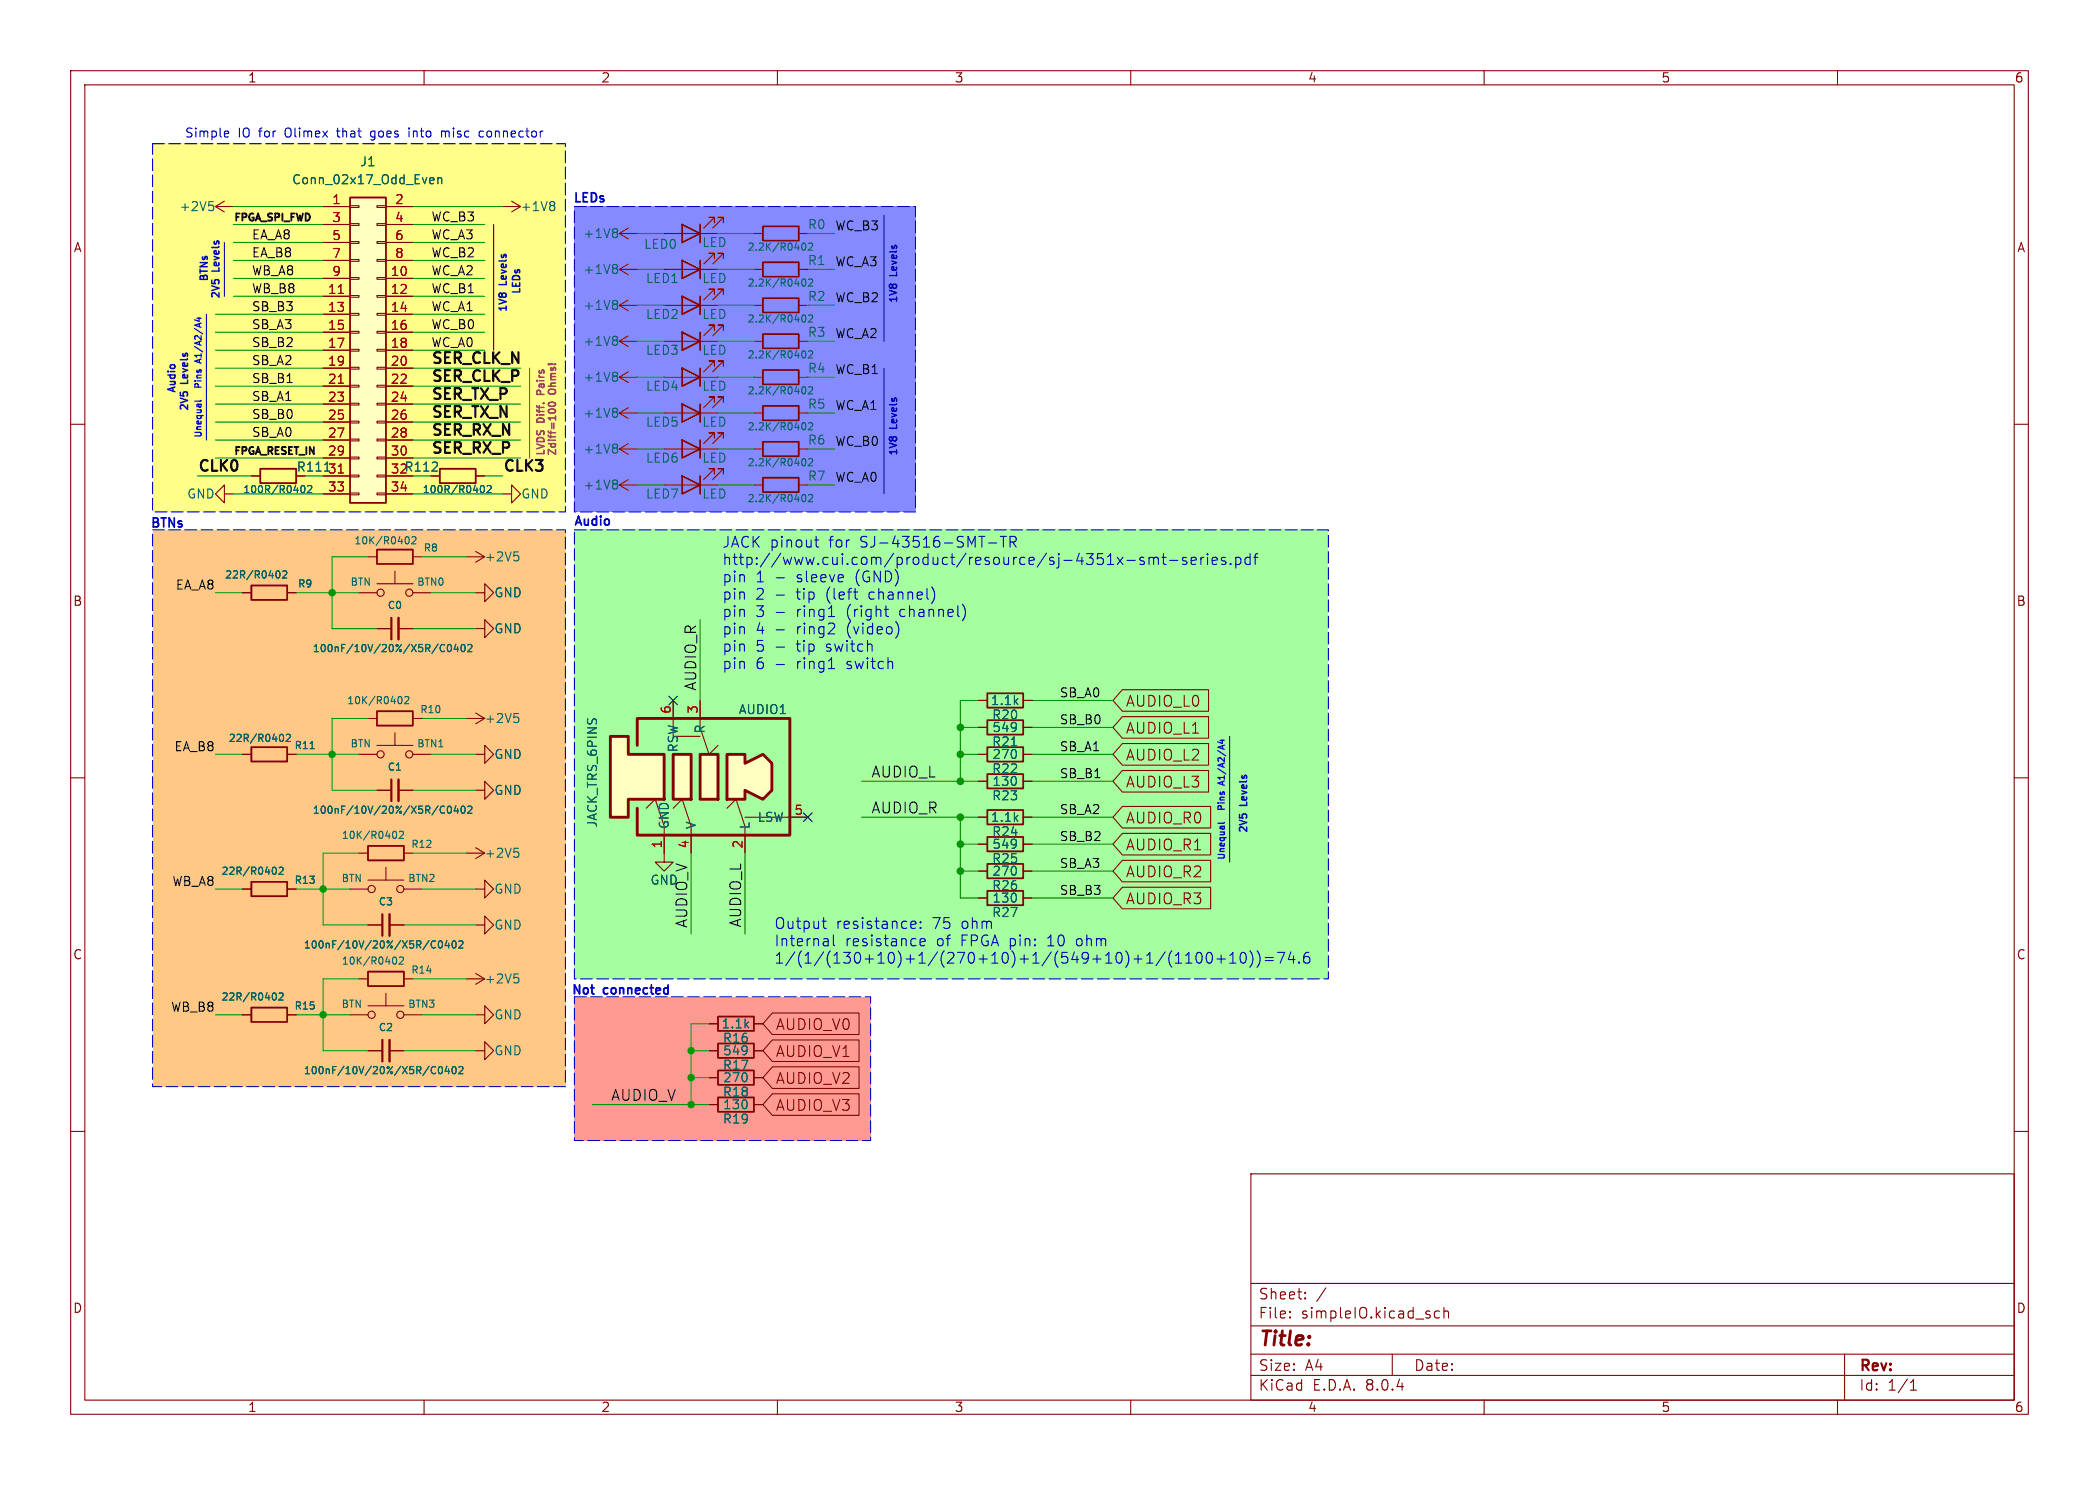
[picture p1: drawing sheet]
<svg xmlns="http://www.w3.org/2000/svg" width="297mm" height="210mm" viewBox="0 0 297 210" stroke-linecap="round" stroke-linejoin="round" font-family="sans-serif">
<g fill="none" stroke="#840000" stroke-width=".15">
<path d="M10 10h277v190h-277zM12 12h273v186h-273zM60 10v2M110 10v2M160 10v2M210 10v2M260 10v2M10 60h2M285 60h2M10 110h2M285 110h2M10 160h2"/>
<path d="M285 160h2M177 166h108v32h-108zM60 198v2M110 198v2M160 198v2M177 194.5h108M177 191.5h108M177 187.5h108M177 181.5h108M182.5 186.3h.1l-.1 .1M182.5 186.3v.1M182.5 185.5v.1"/>
<path d="M182.5 185.5h.1l-.1 .1M184.7 183.6v.1M184.7 183.6h-.1l.1 .1M184.7 182.8v.1M184.7 182.8h-.1l.1 .1M187.6 182.1l-1.3 2M197 191.5v3M203.7 185.5l-.5-.1-.2 .3v.4l.1 .2 .1 .1 .5-.1M204.3 185.5a.37 .37 0 0 1 .7 .1v.8M204.3 184.9v1.5M210 198v2M260 198v2"/>
<path d="M261 191.5v6.5M270.3 196.6h.9M270.3 195.5l.4-.4v1.5"/>
</g>
<path d="M81.3 141h41.9v20.3h-41.9z" fill="#ff9a93"/>
<path d="M81.3 29.2h48.2v43.2h-48.2z" fill="#858aff"/>
<path d="M81.3 74.9h106.7v63.5h-106.7z" fill="#a6ff9f"/>
<path d="M21.6 20.3h58.4v52.1h-58.4z" fill="#fffe88"/>
<path d="M21.6 74.9h58.4v78.8h-58.4z" fill="#ffc885"/>
<g fill="none" stroke="#840000" stroke-width=".25">
<path d="M107.9 37.1h5.1v2h-5.1zM96.5 52.1l2.6 1.2-2.6 1.3zM96.5 57.2l2.6 1.2-2.6 1.3zM96.5 47l2.6 1.3-2.6 1.2zM99.1 47v2.5M99.1 52.1v2.5M99.1 57.2v2.5M107.9 52.3h5.1v2.1h-5.1zM107.9 57.4h5.1v2h-5.1zM107.9 47.2h5.1v2.1h-5.1zM107.9 62.5h5.1v2h-5.1zM107.9 67.6h5.1v2h-5.1z"/>
<path d="M52.1 137.4h5v2h-5zM139.7 122.2h5.1v2h-5.1zM101.6 147.6h5.1v2h-5.1zM101.6 155.2h5.1v2h-5.1z"/>
</g>
<g fill="none" stroke="#840000" stroke-width=".15">
<path d="M30.5 29.2l1.2 .8M30.5 29.2h2.5M31.7 28.4l-1.2 .8M106.7 38.1h1.2M113 38.1h1.3M87.6 58.4l1.3 .8M87.6 58.4h2.6M87.6 53.3l1.3 .8M87.6 53.3h2.6M87.6 48.3l1.3 .7M87.6 48.3h2.6M88.9 57.7l-1.3 .7"/>
<path d="M88.9 52.6l-1.3 .7M88.9 47.5l-1.3 .8M94 58.4h7.6M94 53.3h7.6M94 48.3h7.6M101.1 51.8v-.7h-.8h.8l-1.5 1.5M101.1 56.9v-.8h-.8h.8l-1.5 1.6M101.1 46.7v-.7h-.8h.8l-1.5 1.5M102.4 51.8v-.7h-.8h.8l-1.6 1.5M102.4 56.9v-.8h-.8h.8l-1.6 1.6M102.4 46.7v-.7h-.8h.8l-1.6 1.5M106.7 58.4h1.2"/>
<path d="M106.7 53.3h1.2M106.7 48.3h1.2M113 58.4h1.3M113 53.3h1.3M113 48.3h1.3M106.7 63.5h1.2M106.7 68.6h1.2M113 63.5h1.3M113 68.6h1.3M49.5 125.7h2.6M50.8 138.4h1.3M52.1 124.5h5"/>
<path d="M54.6 122.7v1.8M57.1 138.4h1.3M57.1 125.7h2.6M66 138.4h2.6M67.3 130.8h1.3v-1.3l1.2 1.3-1.2 1.3v-1.3M67.3 125.7h1.3v-1.2l1.2 1.2-1.2 1.3v-1.3M67.3 137.7l1.3 .7M68.6 138.4l-1.3 .8M94 120.7v1.2h1.2l-1.2 1.3-1.3-1.3h1.3M138.4 123.2h1.3M144.8 123.2h1.2M49.5 143.5h2.6"/>
<path d="M52.1 142.2h5M54.6 140.5v1.7M57.1 143.5h2.6M67.3 143.5h1.3v-1.3l1.2 1.3-1.2 1.3v-1.3M100.3 148.6h1.3M100.3 156.2h1.3M106.7 148.6h1.2M106.7 156.2h1.2"/>
<circle cx="52.6" cy="125.7" r=".51"/>
<circle cx="56.6" cy="125.7" r=".51"/>
<circle cx="52.6" cy="143.5" r=".51"/>
<circle cx="56.6" cy="143.5" r=".51"/>
</g>
<g fill="none" stroke="#006464" stroke-width=".15">
<path d="M29.6 28.5h.6M30 29l.2 .2v.3l-.2 .3M113.5 39.5h.2a.54 .54 0 0 1 .3 .5 .54 .54 0 0 1-.3 .5l-.2-.1M114.4 39.5h.4l.2 .2-.6 .8h.6M87.1 57.7l.3 .3-.3 .3 .3 .2v.3l-.3 .2M87.1 47.6l.3 .2-.3 .3 .3 .3v.2l-.3 .2M87.1 52.6l.3 .3-.3 .3 .3 .2v.3l-.3 .2M113.5 54.8l.2-.1a.54 .54 0 0 1 .3 .5 .54 .54 0 0 1-.3 .5l-.2-.1M113.5 49.7l.2-.1a.54 .54 0 0 1 .3 .5 .54 .54 0 0 1-.3 .5l-.2-.1M113.5 59.9l.2-.1a.54 .54 0 0 1 .3 .5 .54 .54 0 0 1-.3 .5l-.2-.1M114.4 54.8l.4-.1 .2 .3-.6 .7h.6M114.4 49.7l.4-.1 .2 .3-.6 .7h.6"/>
<path d="M114.4 59.9l.4-.1 .2 .3-.6 .7h.6M113.5 64.9h.2a.54 .54 0 0 1 .3 .5 .54 .54 0 0 1-.3 .5l-.2-.1M113.5 70l.2-.1a.54 .54 0 0 1 .3 .5 .54 .54 0 0 1-.3 .5h-.2M114.4 64.9h.4l.2 .2-.6 .8h.6M114.4 70l.4-.1 .2 .3-.6 .7h.6M55.7 135.4l.1-.1a.54 .54 0 0 1 .3 .5 .54 .54 0 0 1-.3 .6l-.1-.1M56.5 135.4l.4-.1 .2 .3-.6 .8h.6M72.8 137.7h.6M73.2 138.2l.2 .3v.3l-.2 .2"/>
</g>
<path d="M49.5 27.9h5.1v43.2h-5.1z" fill="#ffffc2"/>
<g fill="none" stroke="#840000" stroke-width=".15">
<path d="M45.7 29.2h3.8M45.7 39.4h3.8M45.7 31.8h3.8M45.7 34.3h3.8M45.7 36.8h3.8M49.5 39.2h1.3v.3h-1.3zM49.5 36.7h1.3v.3h-1.3zM49.5 34.2h1.3v.2h-1.3zM49.5 31.6h1.3v.3h-1.3zM49.5 29.1h1.3v.2h-1.3zM53.3 39.2h1.3v.3h-1.3zM53.3 36.7h1.3v.3h-1.3z"/>
<path d="M53.3 34.2h1.3v.2h-1.3zM53.3 31.6h1.3v.3h-1.3zM53.3 29.1h1.3v.2h-1.3zM54.6 29.2h3.8M54.6 39.4h3.8M54.6 31.8h3.8M54.6 34.3h3.8M54.6 36.8h3.8M71.1 29.2h2.6M72.4 28.4l1.3 .8M73.7 29.2l-1.3 .8M87.6 33h2.6"/>
<path d="M87.6 38.1h2.6M87.6 38.1l1.3 .8M87.6 33l1.3 .8M88.9 37.3l-1.3 .8M88.9 32.3l-1.3 .7M94 33h7.6M94 38.1h7.6M101.1 31.5v-.8h-.8h.8l-1.5 1.6M101.1 36.6v-.8h-.8h.8l-1.5 1.5M102.4 31.5v-.8h-.8h.8l-1.6 1.6M102.4 36.6v-.8h-.8h.8l-1.6 1.5M106.7 33h1.2"/>
<path d="M113 33h1.3M45.7 41.9h3.8M45.7 44.5h3.8M45.7 47h3.8M45.7 49.5h3.8M45.7 52.1h3.8M45.7 54.6h3.8M45.7 57.2h3.8M45.7 59.7h3.8M49.5 59.6h1.3v.2h-1.3zM49.5 57h1.3v.3h-1.3zM49.5 54.5h1.3v.2h-1.3z"/>
<path d="M49.5 51.9h1.3v.3h-1.3zM49.5 49.4h1.3v.3h-1.3zM49.5 46.9h1.3v.2h-1.3zM49.5 44.3h1.3v.3h-1.3zM49.5 41.8h1.3v.2h-1.3zM53.3 59.6h1.3v.2h-1.3zM53.3 57h1.3v.3h-1.3zM53.3 54.5h1.3v.2h-1.3zM53.3 51.9h1.3v.3h-1.3zM53.3 49.4h1.3v.3h-1.3zM53.3 46.9h1.3v.2h-1.3zM53.3 44.3h1.3v.3h-1.3z"/>
<path d="M53.3 41.8h1.3v.2h-1.3zM54.6 41.9h3.8M54.6 44.5h3.8M54.6 47h3.8M54.6 49.5h3.8M54.6 52.1h3.8M54.6 54.6h3.8M54.6 57.2h3.8M54.6 59.7h3.8M87.6 43.2h2.6M87.6 43.2l1.3 .7M88.9 42.4l-1.3 .8"/>
<path d="M94 43.2h7.6M101.1 41.7v-.8h-.8h.8l-1.5 1.5M102.4 41.7v-.8h-.8h.8l-1.6 1.5M106.7 43.2h1.2M113 43.2h1.3M31.7 69.9v-1.3l-1.2 1.3 1.2 1.2v-1.2h1.3M35.6 67.3h1.2M45.7 62.2h3.8M45.7 64.8h3.8M45.7 67.3h3.8M45.7 69.9h3.8M49.5 69.7h1.3v.3h-1.3z"/>
<path d="M49.5 67.2h1.3v.2h-1.3zM49.5 64.6h1.3v.3h-1.3zM49.5 62.1h1.3v.3h-1.3zM52.1 78.7h1.2M53.3 69.7h1.3v.3h-1.3zM53.3 67.2h1.3v.2h-1.3zM53.3 64.6h1.3v.3h-1.3zM53.3 62.1h1.3v.3h-1.3zM54.6 62.2h3.8M54.6 64.8h3.8M54.6 67.3h3.8M54.6 69.9h3.8"/>
<path d="M58.4 78.7h1.3M61 67.3h1.2M67.3 67.3h1.3M71.1 69.9h1.3v-1.3l1.3 1.3-1.3 1.2v-1.2M87.6 68.6l1.3 .7M87.6 68.6h2.6M88.9 67.8l-1.3 .8M94 63.5h7.6M94 68.6h7.6M101.1 62v-.8h-.8h.8l-1.5 1.5M101.1 67.1v-.8h-.8h.8l-1.5 1.5M102.4 62v-.8h-.8h.8l-1.6 1.5"/>
<path d="M102.4 67.1v-.8h-.8h.8l-1.6 1.5M34.3 83.8h1.3M40.6 83.8h1.3M50.8 83.8h2.5M53.3 88.9h2.1M53.3 82.6h5.1M55.9 80.8v1.8M56.4 88.9h2M58.4 83.8h2.6M67.3 88.9h1.3v-1.3l1.2 1.3-1.2 1.3v-1.3M138.4 99.1h1.3M144.8 99.1h1.2"/>
<path d="M50.8 106.7h2.5M52.1 101.6h1.2M53.3 111.8h2.1M53.3 105.4h5.1M55.9 103.6v1.8M56.4 111.8h2M58.4 106.7h2.6M58.4 101.6h1.3M66 101.6h2.6M67.3 111.8h1.3v-1.3l1.2 1.3-1.2 1.2v-1.2M67.3 106.7h1.3v-1.3l1.2 1.3-1.2 1.3v-1.3M67.3 100.8l1.3 .8"/>
<path d="M67.3 119.9l1.3 .8M68.6 101.6l-1.3 .8M138.4 106.7h1.3M138.4 110.5h1.3M138.4 102.9h1.3M138.4 119.4h1.3M144.8 106.7h1.2M144.8 110.5h1.2M144.8 102.9h1.2M144.8 119.4h1.2M34.3 125.7h1.3M40.6 125.7h1.3"/>
<path d="M52.1 130.8h2M55.1 130.8h2M66 120.7h2.6M68.6 120.7l-1.3 .7M138.4 127h1.3M144.8 127h1.2M34.3 143.5h1.3M40.6 143.5h1.3M52.1 148.6h2M55.1 148.6h2M67.3 148.6h1.3v-1.3l1.2 1.3-1.2 1.3v-1.3M100.3 144.8h1.3"/>
<path d="M100.3 152.4h1.3M106.7 144.8h1.2M106.7 152.4h1.2"/>
<circle cx="53.8" cy="83.8" r=".51"/>
<circle cx="57.9" cy="83.8" r=".51"/>
<circle cx="53.8" cy="106.7" r=".51"/>
<circle cx="57.9" cy="106.7" r=".51"/>
</g>
<g fill="none" stroke="#840000" stroke-width=".25">
<path d="M49.5 27.9h5.1v43.2h-5.1zM96.5 31.8l2.6 1.2-2.6 1.3zM96.5 36.8l2.6 1.3-2.6 1.3zM99.1 31.8v2.5M99.1 36.8v2.6M107.9 32h5.1v2h-5.1zM96.5 41.9l2.6 1.3-2.6 1.3zM99.1 41.9v2.6M107.9 42.2h5.1v2h-5.1zM36.8 66.3h5.1v2h-5.1zM53.3 77.7h5.1v2.1h-5.1zM62.2 66.3h5.1v2h-5.1z"/>
<path d="M96.5 62.2l2.6 1.3-2.6 1.3zM96.5 67.3l2.6 1.3-2.6 1.3zM99.1 62.2v2.6M99.1 67.3v2.6M35.6 82.8h5v2h-5zM139.7 98h5.1v2.1h-5.1zM53.3 100.6h5.1v2h-5.1zM139.7 109.5h5.1v2h-5.1zM139.7 105.7h5.1v2h-5.1zM139.7 101.9h5.1v2h-5.1zM139.7 118.4h5.1v2h-5.1zM35.6 124.7h5v2h-5z"/>
<path d="M139.7 126h5.1v2h-5.1zM35.6 142.5h5v2h-5zM101.6 143.8h5.1v2h-5.1zM101.6 151.4h5.1v2h-5.1z"/>
</g>
<path d="M47.9 41.5h.7M47.9 54.2h.7M47.9 66.9h.7" fill="none" stroke="#a90000" stroke-width=".15"/>
<g fill="none" stroke="#006464" stroke-width=".15">
<path d="M61 25.1l.4 .1v.2l-.6 .2M61.4 25.9l-.4 .1M62 25.3l.1-.2 .3 .1 .1 .8M62 25.1v.9M78.3 28.5l.2 .3-.2 .3 .2 .2v.2l-.2 .3M87.1 37.4l.3 .3-.3 .3 .3 .2v.2l-.3 .3M87.1 32.3l.3 .3-.3 .3 .3 .2v.3l-.3 .2M113.5 34.5l.2-.1a.54 .54 0 0 1 .3 .5 .54 .54 0 0 1-.3 .5l-.2-.1M114.4 34.5l.4-.1 .2 .3-.6 .7h.6M87.1 42.5l.3 .2-.3 .3 .3 .3v.2l-.3 .3M113.5 44.6l.2-.1a.54 .54 0 0 1 .3 .5 .54 .54 0 0 1-.3 .5h-.2M114.4 44.6l.4-.1 .2 .3-.6 .7h.6"/>
<path d="M42.7 68.8l.1-.1a.54 .54 0 0 1 .4 .5 .54 .54 0 0 1-.4 .5l-.1-.1M43.5 68.8l.4-.1 .2 .3-.6 .7h.6M57.5 75.9h.1a.54 .54 0 0 1 .3 .5 .54 .54 0 0 1-.3 .5h-.1M58.3 76l.4-.1 .2 .3-.7 .7h.7M68.1 68.8l.1-.1a.54 .54 0 0 1 .4 .5 .54 .54 0 0 1-.4 .5l-.1-.1M68.9 68.8l.4-.1 .2 .3-.6 .7h.6M87.1 67.9l.3 .2-.3 .3 .3 .3v.2l-.3 .3M39.3 80.7a.54 .54 0 0 1 .3 .5 .54 .54 0 0 1-.3 .5M40 80.8l.4-.1 .2 .3-.6 .7h.6M56.4 98.6l.1-.1a.54 .54 0 0 1 .4 .5 .54 .54 0 0 1-.4 .5h-.1M57.3 98.6l.4-.1 .2 .3-.7 .7h.7M62.4 92l.2 .2 .3-.1"/>
<path d="M62.9 91.2l-.3-.1-.2 .2M63.4 91.2l.1-.1a.54 .54 0 0 1 .4 .5 .54 .54 0 0 1-.4 .6 .68 .68 0 0 1-.1-1zM64.5 91.1l-.2 .7h.6M64.7 91.5v.7M65.4 91.2l.1-.1a.54 .54 0 0 1 .3 .5 .54 .54 0 0 1-.3 .6 .68 .68 0 0 1-.1-1zM66.2 91.2l.4-.1 .2 .3-.7 .8h.7M62.4 114.9l.2 .1 .3-.1M62.9 114.1l-.3-.1-.2 .1M63.4 114h.1a.54 .54 0 0 1 .4 .5 .54 .54 0 0 1-.4 .5 .68 .68 0 0 1-.1-1zM64.5 114l-.2 .7h.6M64.7 114.3v.7M65.4 114h.1a.54 .54 0 0 1 .3 .5 .54 .54 0 0 1-.3 .5 .68 .68 0 0 1-.1-1z"/>
<path d="M66.2 114.1l.4-.1 .2 .3-.7 .7h.7M72.8 100.9h.6M72.8 120h.6M73.2 101.4l.2 .2v.3l-.2 .3M143.1 105.5h.7M38.8 122.6a.54 .54 0 0 1 .3 .5 .54 .54 0 0 1-.3 .6M39.5 122.7l.4-.1 .2 .3-.7 .8h.7M61.1 133.9l.2 .2 .3-.1M61.6 133.1h-.3l-.2 .1M62.2 133.1h.1a.54 .54 0 0 1 .3 .5 .54 .54 0 0 1-.3 .5 .68 .68 0 0 1-.1-1zM63.2 133l-.2 .7h.6M63.5 133.4v.7"/>
<path d="M64.1 133.1h.1a.54 .54 0 0 1 .4 .5 .54 .54 0 0 1-.4 .5 .68 .68 0 0 1-.1-1zM64.9 133.1h.4l.2 .2-.6 .8h.6M73.2 120.4l.2 .3v.3l-.2 .2M38.8 140.4a.54 .54 0 0 1 .3 .5 .54 .54 0 0 1-.3 .5M39.5 140.5l.4-.1 .2 .3-.7 .7h.7M61.1 151.7l.2 .1 .3-.1M61.6 150.9l-.3-.1-.2 .2M62.2 150.9l.1-.1a.54 .54 0 0 1 .3 .5 .54 .54 0 0 1-.3 .5 .68 .68 0 0 1-.1-.9zM63.2 150.8l-.2 .7h.6M63.5 151.2v.6M64.1 150.9l.1-.1a.54 .54 0 0 1 .4 .5 .54 .54 0 0 1-.4 .5 .68 .68 0 0 1-.1-.9zM64.9 150.9l.4-.1 .2 .3-.6 .7h.6"/>
</g>
<path d="M56.4 87.4v3M56.4 110.2v3.1M55.1 129.3v3M55.1 147.1v3" fill="none" stroke="#840000" stroke-width=".33"/>
<path d="M55.4 87.4v3M55.4 110.2v3.1M54.1 129.3v3M54.1 147.1v3" fill="none" stroke="#840000" stroke-width=".3"/>
<g fill="#ffffc2">
<path d="M95.2 106.7h2.6v6.3h-2.6z"/>
<path d="M99.1 106.7h2.5v6.3h-2.5z"/>
<path d="M86.4 104.1h2.5v2.6h5.1v6.3h-5.1v2.6h-2.5z"/>
<path d="M102.9 106.7h2.5v1.3l2.5-1.3 1.3 1.3v3.8l-1.3 1.2-2.5-1.2v1.2h-2.5z"/>
</g>
<g fill="none" stroke="#840000" stroke-width=".15">
<path d="M45.7 29.2h3.8M45.7 39.4h3.8M45.7 31.8h3.8M45.7 34.3h3.8M45.7 36.8h3.8M54.6 29.2h3.8M54.6 39.4h3.8M54.6 31.8h3.8M54.6 34.3h3.8M54.6 36.8h3.8M45.7 41.9h3.8M45.7 44.5h3.8"/>
<path d="M45.7 47h3.8M45.7 49.5h3.8M45.7 52.1h3.8M45.7 54.6h3.8M45.7 57.2h3.8M45.7 59.7h3.8M54.6 41.9h3.8M54.6 44.5h3.8M54.6 47h3.8M54.6 49.5h3.8M54.6 52.1h3.8M54.6 54.6h3.8"/>
<path d="M54.6 57.2h3.8M54.6 59.7h3.8M35.6 67.3h1.2M45.7 67.3h3.8M45.7 62.2h3.8M45.7 64.8h3.8M45.7 69.9h3.8M54.6 67.3h3.8M54.6 62.2h3.8M54.6 64.8h3.8M54.6 69.9h3.8M61 67.3h1.2"/>
<path d="M66 78.7h2.6M67.3 78l1.3 .7M67.3 67.3h1.3M68.6 78.7l-1.3 .8M87.6 63.5l1.3 .8M87.6 63.5h2.6M88.9 62.7l-1.3 .8M34.3 83.8h1.3M40.6 83.8h1.3M53.3 88.9h2.1M56.4 88.9h2M67.3 83.8h1.3v-1.2l1.2 1.2-1.2 1.3v-1.3"/>
<path d="M95.2 99.1v5h3.9M99.1 99.1v3.8l1.2 3.8 1.3-1.3M138.4 99.1h1.3M144.8 99.1h1.2M158.8 97.5h12.2v3.1h-12.2l-1.3-1.5zM34.3 106.7h1.3M40.6 106.7h1.3M53.3 111.8h2.1M56.4 111.8h2M91.4 114.3l1.3-1.3 1.3 3.8v3.9M95.2 114.3l1.3-1.3 1.3 3.8v3.9M102.9 114.3l1.2-1.3 1.3 3.8v3.9"/>
<path d="M105.4 115.6h8.9M138.4 115.6h1.3M138.4 106.7h1.3M138.4 110.5h1.3M138.4 119.4h1.3M138.4 102.9h1.3M144.8 115.6h1.2M144.8 106.7h1.2M144.8 110.5h1.2M144.8 119.4h1.2M144.8 102.9h1.2M158.8 101.3h12.2v3.1h-12.2l-1.3-1.5z"/>
<path d="M158.8 105.2h12.2v3h-12.2l-1.3-1.5zM158.8 114h12.5v3.1h-12.5l-1.3-1.5zM158.8 109h12.2v3h-12.2l-1.3-1.5zM158.8 117.9h12.5v3h-12.5l-1.3-1.5zM34.3 125.7h1.3M40.6 125.7h1.3M50.8 120.7h1.3M52.1 130.8h2M55.1 130.8h2M57.1 120.7h1.3M138.4 123.2h1.3M138.4 127h1.3"/>
<path d="M144.8 123.2h1.2M144.8 127h1.2M158.8 125.5h12.5v3h-12.5l-1.3-1.5zM158.8 121.7h12.5v3h-12.5l-1.3-1.5zM34.3 143.5h1.3M40.6 143.5h1.3M52.1 148.6h2M55.1 148.6h2M100.3 148.6h1.3M100.3 156.2h1.3M100.3 152.4h1.3M100.3 144.8h1.3"/>
<path d="M106.7 148.6h1.2M106.7 156.2h1.2M106.7 152.4h1.2M106.7 144.8h1.2M109.3 150.9h12.3v3h-12.3l-1.4-1.5zM109.3 147.1h12.3v3h-12.3l-1.4-1.5zM109.3 143.3h12.3v3h-12.3l-1.4-1.5zM109.3 154.7h12.3v3h-12.3l-1.4-1.5z"/>
</g>
<path d="M86.4 104.1h2.5v2.6h5.1v6.3h-5.1v2.6h-2.5zM90.2 105.4v-3.8h21.6v16.5h-21.6v-3.8M95.2 106.7h2.6v6.3h-2.6zM99.1 106.7h2.5v6.3h-2.5zM102.9 106.7h2.5v1.3l2.5-1.3 1.3 1.3v3.8l-1.3 1.2-2.5-1.2v1.2h-2.5z" fill="none" stroke="#840000" stroke-width=".41"/>
<g fill="none" stroke="#006464" stroke-width=".15">
<path d="M61 25.1l.4 .1v.2l-.6 .2M61.4 25.9l-.4 .1M62 25.3l.1-.2 .3 .1 .1 .8M62 25.1v.9M42.7 68.8l.1-.1a.54 .54 0 0 1 .4 .5 .54 .54 0 0 1-.4 .5l-.1-.1M43.5 68.8l.4-.1 .2 .3-.6 .7h.6M68.1 68.8l.1-.1a.54 .54 0 0 1 .4 .5 .54 .54 0 0 1-.4 .5l-.1-.1M68.9 68.8l.4-.1 .2 .3-.6 .7h.6M72.8 78h.6M73.2 78.5l.2 .3v.3l-.2 .2M87.1 62.8l.3 .3-.3 .3 .3 .2v.2l-.3 .3M39.3 80.7a.54 .54 0 0 1 .3 .5 .54 .54 0 0 1-.3 .5"/>
<path d="M40 80.8l.4-.1 .2 .3-.6 .7h.6M62.4 92l.2 .2 .3-.1M62.9 91.2l-.3-.1-.2 .2M63.4 91.2l.1-.1a.54 .54 0 0 1 .4 .5 .54 .54 0 0 1-.4 .6 .68 .68 0 0 1-.1-1zM64.5 91.1l-.2 .7h.6M64.7 91.5v.7M65.4 91.2l.1-.1a.54 .54 0 0 1 .3 .5 .54 .54 0 0 1-.3 .6 .68 .68 0 0 1-.1-1zM66.2 91.2l.4-.1 .2 .3-.7 .8h.7M39.8 103.8a.54 .54 0 0 1 .3 .5 .54 .54 0 0 1-.3 .6M40.5 103.9l.4-.1 .2 .3-.6 .8h.6M43.9 105.9h.6M55.7 117.6h.1a.54 .54 0 0 1 .3 .5 .54 .54 0 0 1-.3 .5l-.1-.1"/>
<path d="M56.5 117.7l.4-.1 .2 .2-.6 .8h.6M62.4 114.9l.2 .1 .3-.1M62.9 114.1l-.3-.1-.2 .1M63.4 114h.1a.54 .54 0 0 1 .4 .5 .54 .54 0 0 1-.4 .5 .68 .68 0 0 1-.1-1zM64.5 114l-.2 .7h.6M64.7 114.3v.7M65.4 114h.1a.54 .54 0 0 1 .3 .5 .54 .54 0 0 1-.3 .5 .68 .68 0 0 1-.1-1zM66.2 114.1l.4-.1 .2 .3-.7 .7h.7M143.1 105.5h.7M38.8 122.6a.54 .54 0 0 1 .3 .5 .54 .54 0 0 1-.3 .6M39.5 122.7l.4-.1 .2 .3-.7 .8h.7M61.1 133.9l.2 .2 .3-.1"/>
<path d="M61.6 133.1h-.3l-.2 .1M62.2 133.1h.1a.54 .54 0 0 1 .3 .5 .54 .54 0 0 1-.3 .5 .68 .68 0 0 1-.1-1zM63.2 133l-.2 .7h.6M63.5 133.4v.7M64.1 133.1h.1a.54 .54 0 0 1 .4 .5 .54 .54 0 0 1-.4 .5 .68 .68 0 0 1-.1-1zM64.9 133.1h.4l.2 .2-.6 .8h.6M38.8 140.4a.54 .54 0 0 1 .3 .5 .54 .54 0 0 1-.3 .5M39.5 140.5l.4-.1 .2 .3-.7 .7h.7M61.1 151.7l.2 .1 .3-.1M61.6 150.9l-.3-.1-.2 .2M62.2 150.9l.1-.1a.54 .54 0 0 1 .3 .5 .54 .54 0 0 1-.3 .5 .68 .68 0 0 1-.1-.9zM63.2 150.8l-.2 .7h.6"/>
<path d="M63.5 151.2v.6M64.1 150.9l.1-.1a.54 .54 0 0 1 .4 .5 .54 .54 0 0 1-.4 .5 .68 .68 0 0 1-.1-.9zM64.9 150.9l.4-.1 .2 .3-.6 .7h.6"/>
</g>
<path d="M35.6 105.7h5v2h-5zM52.1 119.6h5v2.1h-5zM139.7 114.6h5.1v2h-5.1z" fill="none" stroke="#840000" stroke-width=".25"/>
<path d="M40.6 54.1h.7M154.9 110h.7" fill="none" stroke="#0f0f0f" stroke-width=".15"/>
<path d="M27.9 53.4h.6M27.9 45h.6M27.9 52.3v.2l.1 .2 .1-.1 .1-.3h.2v.4M28.2 44.9v.5l-.7-.2M28.5 53.1h-.6v.3M172.6 113.1h.6M172.6 104.7h.6M172.7 112l-.1 .2 .2 .2 .1-.1 .1-.3h.2v.4M172.9 104.6v.5l-.6-.2M173.2 112.7l-.5 .1v.3" fill="none" stroke="#00f" stroke-width=".18"/>
<g fill="none" stroke="#0000c2" stroke-width=".15">
<path d="M31.9 18.5l.4 .1 .1 .2-.6 .2M32.3 19.3l-.4 .1M52.5 19.7l.1 .1M52.7 18.5l-.3 .3v.3l.3 .3M57.9 18.1v.1M57.9 18.5v.9M62.5 18.7l.3-.2 .2 .2M62.5 18.5v.9M68.4 18.6l-.4-.1-.2 .3v.3l.1 .2h.5M31.7 34.3v7.6M69.8 31.8v17.7M125.1 30.5v17.8"/>
<path d="M29.2 44.5v17.7M125.1 52.1v17.8M115.3 76.4h.6M115.5 75.9v1.3l.1 .1 .3 .1M139.9 76.8h1.1M141.5 75.9h.9M142 75.9v1.5M142.9 76.7h.6a.41 .41 0 0 0 .3-.4 .41 .41 0 0 0-.3-.4h-.6v1.5M143.3 76.7l.5 .7M159.5 79.2h1.1M161.9 78.9l-.4-.1-.2 .2 .1 .2 .5 .2v.1v.3h-.2h-.4M162.6 79a.38 .38 0 0 1 .6 0"/>
<path d="M162.6 78.8v1M163.2 79l.3-.2 .3 .1 .1 .9M163.2 79v.8M164.4 78.8h.6M164.6 78.3v1.3l.1 .2h.3M165.5 79.2h1.2M167.9 78.9l-.4-.1-.2 .2 .1 .2 .5 .2 .1 .1-.1 .3h-.2h-.4M168.5 79.3l.8-.1-.1-.3-.4-.1-.3 .2 .1 .8h.2h.4M169.9 78.8v1M170.4 78.8l-.3 .1-.2 .2M170.9 78.3v.2M170.9 78.8v1"/>
<path d="M170.9 78.3l-.1 .1 .1 .1M170.9 78.3v.1v.1M171.5 79.3l.7-.1v-.3l-.5-.1-.2 .2 .1 .8h.1h.5M173.4 78.9l-.4-.1-.2 .2 .1 .2 .5 .2 .1 .1-.1 .3h-.1h-.5M174.1 79.7l.1 .1h-.1M174.1 79.7v.1M174.9 78.9l.4-.1 .3 .3v.4l-.2 .3h-.1h-.4M174.9 78.8v1.5M176.9 78.9l-.5-.1-.2 .3v.4l.1 .3h.1h.5M176.9 78.3v1.5M177.4 78.8h.6M178 78.3l-.3 .1-.1 .1v1.3"/>
<path d="M117.2 87.2h.9M117.2 94.6h.9M125.1 86.2h.6M125.6 87.2h.1M127.1 88.6l.1 .3-.1 .7M132 83.3l.1 .1a1.81 1.81 0 0 1-.1 1.6M136.4 85.7l.1 .2a1.81 1.81 0 0 1-.1 1.6M174 104.1v17.8M116.3 130.3h.6M116.5 131.1l.1 .1 .3 .1M117.1 132.8l.1 1M117.2 133.7l-.2 .1"/>
<path d="M117.2 133.1l-.2 .1M117.9 132.2v1.3l.2 .3M129 130.4l.4-.1 .1 .1 .1 .2-.7 .2M129 131.2l.1 .1 .4-.1M130.2 133.2l.7-.1-.1-.3-.4-.1-.2 .3 .1 .7 .1 .1 .4-.1M130.3 131.2v.1M130.3 131.2h-.1l.1 .1M130.3 130.4v.1M130.3 130.4h-.1l.1 .1M165.8 134.5a1.75 1.75 0 0 0 0 2.3M166.3 136.2h.9M166.3 135.1l.5-.4v1.5"/>
<path d="M167.8 136.2h.8M167.8 135.1l.4-.4v1.5M169.4 134.8a.36 .36 0 0 1 .6 .2 .79 .79 0 0 1-.4 1.2 1.01 1.01 0 0 1-.2-1.4zM170.8 134.8a.36 .36 0 0 1 .4-.1 .36 .36 0 0 1 .3 .3 .79 .79 0 0 1-.5 1.2 .93 .93 0 0 1-.2-1.4zM172.2 135.6h1.2M172.8 135v1.2M174 136.2h.9M174 135.1l.5-.4v1.5M175.6 134.8a.36 .36 0 0 1 .4-.1 .36 .36 0 0 1 .3 .3 .79 .79 0 0 1-.5 1.2 .93 .93 0 0 1-.2-1.4zM176.8 134.5a1.75 1.75 0 0 1 0 2.3M177.9 134.5a1.75 1.75 0 0 1 0 2.3M179 135.4h1.2"/>
<path d="M179 135.8h1.2M180.8 134.7h1l-.7 1.5M182.7 134.6l-.4 1.1h.9M183 135.2v1M183.8 136.1h.1l-.1 .1M183.8 136.1h-.1l.1 .1M183.8 136.1v.1M185.2 134.7a.6 .6 0 0 0-.7 .6v.6l.1 .2 .4 .1 .3-.1v-.5l-.1-.3h-.4l-.3 .3"/>
</g>
<path d="M76 55.4v.4h1M76.5 55.4v.4M77.6 57.1a.58 .58 0 0 1 1 .1 .64 .64 0 0 1-1 0" fill="none" stroke="#840084" stroke-width=".2"/>
<path d="M21.6 20.3h58.4v52.1h-58.4zM81.3 29.2h48.2v43.2h-48.2zM21.6 74.9h58.4v78.8h-58.4zM81.3 74.9h106.7v63.5h-106.7zM81.3 141h41.9v20.3h-41.9z" fill="none" stroke="#0000c2" stroke-width=".15" stroke-dasharray="1.7 .6"/>
<path d="M74.9 52.1v12.7" fill="none" stroke="#840084" stroke-width=".15"/>
<g fill="none" stroke="#009600" stroke-width=".15">
<path d="M33 29.2h12.7M33 34.3h12.7M33 31.8h12.7M33 36.8h12.7M33 39.4h12.7M58.4 29.2h12.7M58.4 34.3h10.2M58.4 31.8h10.2M58.4 36.8h10.2M58.4 39.4h10.2M90.2 33h3.8M90.2 38.1h3.8"/>
<path d="M101.6 33h5.1M101.6 38.1h5.1M114.3 33h3.8M114.3 38.1h3.8M30.5 47h15.2M30.5 54.6h15.2M30.5 59.7h15.2M30.5 57.2h15.2M30.5 49.5h15.2M30.5 44.5h15.2M30.5 52.1h15.2M33 41.9h12.7"/>
<path d="M58.4 47h10.2M58.4 54.6h15.3M58.4 59.7h15.3M58.4 57.2h15.3M58.4 49.5h10.2M58.4 44.5h10.2M58.4 52.1h15.3M58.4 41.9h10.2M90.2 43.2h3.8M90.2 53.3h3.8M90.2 58.4h3.8M90.2 48.3h3.8"/>
<path d="M101.6 43.2h5.1M101.6 53.3h5.1M101.6 58.4h5.1M101.6 48.3h5.1M114.3 43.2h3.8M114.3 53.3h3.8M114.3 58.4h3.8M114.3 48.3h3.8M27.9 67.3h7.7M30.5 62.2h15.2M30.5 64.8h15.2M33 69.9h12.7"/>
<path d="M52.1 78.7h-5.1v10.2h6.3M58.4 62.2h15.3M58.4 69.9h12.7M58.4 64.8h15.3M59.7 78.7h6.3M68.6 67.3h2.5M90.2 63.5h3.8M90.2 68.6h3.8M101.6 63.5h5.1M101.6 68.6h5.1M114.3 63.5h3.8M114.3 68.6h3.8"/>
<path d="M30.5 83.8h3.8M41.9 83.8h8.9M58.4 88.9h8.9M61 83.8h6.3M99.1 87.6v11.5M138.4 99.1h-2.5v11.4M146 99.1h11.5M30.5 106.7h3.8M41.9 106.7h8.9M52.1 101.6h-5.1v10.2h6.3M58.4 111.8h8.9M59.7 101.6h6.3"/>
<path d="M61 106.7h6.3M121.9 115.6h16.5M121.9 110.5h16.5M135.9 106.7h2.5M135.9 115.6v11.4h2.5M135.9 119.4h2.5M135.9 102.9h2.5M146 106.7h11.5M146 115.6h11.5M146 110.5h11.5M146 119.4h11.5M146 102.9h11.5"/>
<path d="M30.5 125.7h3.8M41.9 125.7h7.6M50.8 120.7h-5.1v10.1h6.4M50.8 138.4h-5.1v10.2h6.4M57.1 130.8h10.2M58.4 120.7h7.6M58.4 138.4h7.6M59.7 125.7h7.6M97.8 120.7v11.4M105.4 120.7v11.4M135.9 123.2h2.5M146 127h11.5"/>
<path d="M146 123.2h11.5M30.5 143.5h3.8M41.9 143.5h7.6M57.1 148.6h10.2M59.7 143.5h7.6M83.8 156.2h16.5M97.8 148.6h2.5M97.8 152.4h2.5M100.3 144.8h-2.5v11.4"/>
</g>
<path d="M94.6 98.5l1.3 1.2M95.9 98.5l-1.3 1.2M113.7 115l1.2 1.2M114.9 115l-1.2 1.2" fill="none" stroke="#000084" stroke-width=".15"/>
<path d="M47.9 41.5h.7M47.9 54.2h.7M47.9 66.9h.7" fill="none" stroke="#a90000" stroke-width=".15"/>
<g fill="#009600" stroke="#009600" stroke-width=".15">
<circle cx="47" cy="83.8" r=".46"/>
<circle cx="135.9" cy="119.4" r=".46"/>
<circle cx="97.8" cy="156.2" r=".46"/>
<circle cx="97.8" cy="148.6" r=".46"/>
<circle cx="97.8" cy="152.4" r=".46"/>
<circle cx="135.9" cy="102.9" r=".46"/>
<circle cx="135.9" cy="106.7" r=".46"/>
<circle cx="135.9" cy="110.5" r=".46"/>
<circle cx="135.9" cy="123.2" r=".46"/>
<circle cx="135.9" cy="115.6" r=".46"/>
<circle cx="45.7" cy="143.5" r=".46"/>
<circle cx="45.7" cy="125.7" r=".46"/>
<circle cx="47" cy="106.7" r=".46"/>
</g>
<text font-size="2.8" fill="#840000" x="178" y="190.9">Title:</text>
<g font-size="2.1" fill="#0f0f0f">
<text x="61" y="51.5">SER_CLK_N</text>
<text x="61" y="59.2">SER_TX_N</text>
<text x="61" y="56.6">SER_TX_P</text>
<text x="61" y="54.1">SER_CLK_P</text>
<text x="61" y="61.7">SER_RX_N</text>
<text x="61" y="64.2">SER_RX_P</text>
<text x="27.9" y="66.8">CLK0</text>
<text x="71.1" y="66.8">CLK3</text>
<text x="98.6" y="97.8" transform="rotate(-90 98.6 97.8)">AUDIO_R</text>
<text x="123.2" y="110.1">AUDIO_L</text>
<text x="123.2" y="115.2">AUDIO_R</text>
<text x="97.4" y="131.3" transform="rotate(-90 97.4 131.3)">AUDIO_V</text>
<text x="105" y="131.2" transform="rotate(-90 105 131.2)">AUDIO_L</text>
<text x="86.4" y="155.8">AUDIO_V</text>
</g>
<g font-size="2.1" fill="#0000c2">
<text x="102.1" y="77.6">JACK pinout</text>
<text x="117.4" y="77.6">for</text>
<text x="121.9" y="77.6">SJ-43516-SMT-TR</text>
<text x="102.1" y="80">http://www.cui.com/product/resource/sj-4351x-smt-series.pdf</text>
<text x="102.1" y="82.5">pin</text>
<text x="106.9" y="82.5">1</text>
<text x="109.7" y="82.5">-</text>
<text x="112.9" y="82.5">sleeve</text>
<text x="121.3" y="82.5">(GND)</text>
<text x="102.1" y="84.9">pin</text>
<text x="102.1" y="87.4">pin</text>
<text x="102.1" y="89.8">pin</text>
<text x="106.9" y="84.9">2</text>
<text x="106.9" y="87.4">3</text>
<text x="106.9" y="89.8">4</text>
<text x="109.7" y="84.9">-</text>
<text x="109.7" y="87.4">-</text>
<text x="109.7" y="89.8">-</text>
<text x="112.9" y="84.9">tip</text>
<text x="112.9" y="87.4">ring1</text>
<text x="112.9" y="89.8">ring2</text>
<text x="117.2" y="84.9">(left</text>
<text x="120.1" y="87.4">(right</text>
<text x="120.1" y="89.8">(video)</text>
<text x="123.3" y="84.9">channel)</text>
<text x="127.7" y="87.4">channel)</text>
<text x="102.1" y="92.3">pin</text>
<text x="102.1" y="94.7">pin</text>
<text x="106.9" y="92.3">5</text>
<text x="106.9" y="94.7">6</text>
<text x="109.7" y="92.3">-</text>
<text x="109.7" y="94.7">-</text>
<text x="112.9" y="92.3">tip</text>
<text x="112.9" y="94.7">ring1</text>
<text x="117.2" y="92.3">switch</text>
<text x="120.1" y="94.7">switch</text>
<text x="109.5" y="131.5">Output</text>
<text x="118.3" y="131.5">resistance:</text>
<text x="132" y="131.5">75</text>
<text x="136.2" y="131.5">ohm</text>
<text x="109.5" y="133.9">Internal</text>
<text x="109.5" y="136.4">1/(1/(130+10)+1/(270+10)+1/(549+10)+1/(1100+10))=74.6</text>
<text x="119.6" y="133.9">resistance</text>
<text x="132.6" y="133.9">of</text>
<text x="136.1" y="133.9">FPGA pin:</text>
<text x="148.6" y="133.9">10</text>
<text x="152.8" y="133.9">ohm</text>
</g>
<g font-size="2.1" fill="#840000">
<text x="159.2" y="100.2">AUDIO_L0</text>
<text x="159.2" y="104">AUDIO_L1</text>
<text x="159.2" y="107.8">AUDIO_L2</text>
<text x="159.2" y="111.6">AUDIO_L3</text>
<text x="159.2" y="116.7">AUDIO_R0</text>
<text x="159.2" y="124.3">AUDIO_R2</text>
<text x="159.2" y="120.5">AUDIO_R1</text>
<text x="159.2" y="128.1">AUDIO_R3</text>
<text x="109.7" y="149.7">AUDIO_V1</text>
<text x="109.7" y="145.9">AUDIO_V0</text>
<text x="109.7" y="153.5">AUDIO_V2</text>
<text x="109.7" y="157.3">AUDIO_V3</text>
<text x="178" y="184">Sheet:</text>
<text x="178" y="186.7">File:</text>
<text x="184.1" y="186.7">simpleIO.kicad_sch</text>
<text x="178" y="196.9">KiCad</text>
<text x="178" y="194.1">Size:</text>
<text x="184.7" y="194.1">A4</text>
<text x="185.7" y="196.9">E.D.A.</text>
<text x="193.3" y="196.9">8.0.4</text>
<text x="200" y="194.1">Date:</text>
<text x="263" y="194.3">Rev:</text>
<text x="263" y="196.9">Id:</text>
<text x="267.1" y="196.9">1/1</text>
</g>
<g font-size="1.8" fill="#840000">
<text x="35" y="11.9">1</text>
<text x="85" y="11.9">2</text>
<text x="135" y="11.9">3</text>
<text x="185" y="11.9">4</text>
<text x="235" y="11.9">5</text>
<text x="285" y="11.9">6</text>
<text x="10.3" y="35.9">A</text>
<text x="285.3" y="35.9">A</text>
<text x="10.3" y="85.9">B</text>
<text x="285.3" y="85.9">B</text>
<text x="10.3" y="135.9">C</text>
<text x="285.3" y="135.9">C</text>
<text x="10.3" y="185.9">D</text>
<text x="285.3" y="185.9">D</text>
<text x="35" y="199.9">1</text>
<text x="85" y="199.9">2</text>
<text x="135" y="199.9">3</text>
<text x="185" y="199.9">4</text>
<text x="235" y="199.9">5</text>
<text x="285" y="199.9">6</text>
</g>
<g font-size="1.8" fill="#0000c2">
<text x="26.1" y="19.7">Simple</text>
<text x="33.7" y="19.7">IO</text>
<text x="36.8" y="19.7">for</text>
<text x="40.6" y="19.7">Olimex</text>
<text x="48.2" y="19.7">that</text>
<text x="53.1" y="19.7">goes</text>
<text x="58.7" y="19.7">into</text>
<text x="63.5" y="19.7">misc</text>
<text x="69.1" y="19.7">connector</text>
<text x="80.9" y="28.7">LEDs</text>
<text x="21.1" y="74.7">BTNs</text>
<text x="81" y="74.4">Audio</text>
<text x="80.6" y="140.7">Not</text>
<text x="85.3" y="140.7">connected</text>
</g>
<g font-size="1.8" fill="#006464">
<text x="50.9" y="23.7">J1</text>
<text x="41.2" y="26.3">Conn_02x17_Odd_Even</text>
<text x="25.3" y="30.1">+2V5</text>
<text x="73.6" y="30.1">+1V8</text>
<text x="82.4" y="33.9">+1V8</text>
<text x="91" y="35.4">LED0</text>
<text x="99.3" y="35.2">LED</text>
<text x="114.2" y="32.6">R0</text>
<text x="82.4" y="39">+1V8</text>
<text x="91.3" y="40.2">LED1</text>
<text x="99.3" y="40.2">LED</text>
<text x="114.2" y="37.7">R1</text>
<text x="82.4" y="44">+1V8</text>
<text x="91.3" y="45.3">LED2</text>
<text x="99.3" y="45.3">LED</text>
<text x="114.2" y="47.9">R3</text>
<text x="114.2" y="42.8">R2</text>
<text x="82.4" y="49.1">+1V8</text>
<text x="91.3" y="50.4">LED3</text>
<text x="99.3" y="50.4">LED</text>
<text x="114.2" y="52.9">R4</text>
<text x="82.4" y="59.3">+1V8</text>
<text x="82.4" y="54.2">+1V8</text>
<text x="91.3" y="55.5">LED4</text>
<text x="99.3" y="55.5">LED</text>
<text x="114.2" y="58">R5</text>
<text x="82.4" y="64.4">+1V8</text>
<text x="91.3" y="60.6">LED5</text>
<text x="91.3" y="65.6">LED6</text>
<text x="99.3" y="60.6">LED</text>
<text x="99.3" y="65.6">LED</text>
<text x="114.2" y="63.1">R6</text>
<text x="26.4" y="70.7">GND</text>
<text x="73.7" y="70.7">GND</text>
<text x="82.4" y="69.4">+1V8</text>
<text x="91.3" y="70.7">LED7</text>
<text x="99.3" y="70.7">LED</text>
<text x="114.2" y="68.2">R7</text>
<text x="68.5" y="79.6">+2V5</text>
<text x="69.9" y="89.8">GND</text>
<text x="69.9" y="84.7">GND</text>
<text x="104.4" y="101.2">AUDIO1</text>
<text x="140.1" y="99.9">1.1k</text>
<text x="140.3" y="102">R20</text>
<text x="68.5" y="102.5">+2V5</text>
<text x="69.9" y="107.5">GND</text>
<text x="96.1" y="106.5" transform="rotate(-90 96.1 106.5)">RSW</text>
<text x="99.9" y="103.8" transform="rotate(-90 99.9 103.8)">R</text>
<text x="140.3" y="105.8">R21</text>
<text x="140.3" y="107.5">270</text>
<text x="140.3" y="103.7">549</text>
<text x="69.9" y="112.6">GND</text>
<text x="140.3" y="113.4">R23</text>
<text x="140.3" y="109.6">R22</text>
<text x="140.3" y="111.4">130</text>
<text x="84.7" y="117.1" transform="rotate(-90 84.7 117.1)">JACK_TRS_6PINS</text>
<text x="94.8" y="117.3" transform="rotate(-90 94.8 117.3)">GND</text>
<text x="98.7" y="117.3" transform="rotate(-90 98.7 117.3)">V</text>
<text x="106.3" y="117.3" transform="rotate(-90 106.3 117.3)">L</text>
<text x="107.1" y="116.4">LSW</text>
<text x="140.1" y="116.4">1.1k</text>
<text x="140.3" y="118.5">R24</text>
<text x="68.5" y="121.5">+2V5</text>
<text x="91.9" y="125.3">GND</text>
<text x="140.3" y="122.3">R25</text>
<text x="140.3" y="124.1">270</text>
<text x="140.3" y="120.2">549</text>
<text x="69.9" y="131.7">GND</text>
<text x="69.9" y="126.6">GND</text>
<text x="140.3" y="126.1">R26</text>
<text x="140.3" y="129.9">R27</text>
<text x="140.3" y="127.9">130</text>
<text x="68.5" y="139.3">+2V5</text>
<text x="69.9" y="144.4">GND</text>
<text x="69.9" y="149.5">GND</text>
<text x="102" y="145.6">1.1k</text>
<text x="102.2" y="147.7">R16</text>
<text x="102.2" y="149.5">549</text>
<text x="102.2" y="151.5">R17</text>
<text x="102.2" y="155.3">R18</text>
<text x="102.2" y="153.3">270</text>
<text x="102.2" y="159.1">R19</text>
<text x="102.2" y="157.1">130</text>
</g>
<g font-size="1.8" fill="#a90000">
<text x="46.9" y="29">1</text>
<text x="55.8" y="29">2</text>
<text x="46.9" y="31.5">3</text>
<text x="46.9" y="34">5</text>
<text x="55.8" y="31.5">4</text>
<text x="55.8" y="34">6</text>
<text x="46.3" y="41.7">11</text>
<text x="46.9" y="36.6">7</text>
<text x="46.9" y="39.1">9</text>
<text x="55.2" y="39.1">10</text>
<text x="55.2" y="41.7">12</text>
<text x="55.8" y="36.6">8</text>
<text x="46.3" y="44.2">13</text>
<text x="46.3" y="46.7">15</text>
<text x="55.2" y="44.2">14</text>
<text x="55.2" y="46.7">16</text>
<text x="46.3" y="49.3">17</text>
<text x="46.3" y="51.8">19</text>
<text x="55.2" y="49.3">18</text>
<text x="55.2" y="51.8">20</text>
<text x="46.3" y="54.4">21</text>
<text x="46.3" y="56.9">23</text>
<text x="46.3" y="59.4">25</text>
<text x="55.2" y="54.4">22</text>
<text x="55.2" y="56.9">24</text>
<text x="55.2" y="59.4">26</text>
<text x="46.3" y="62">27</text>
<text x="46.3" y="64.5">29</text>
<text x="55.2" y="62">28</text>
<text x="55.2" y="64.5">30</text>
<text x="41.9" y="66.9">R11131</text>
<text x="46.3" y="69.6">33</text>
<text x="55.2" y="67.1">32R112</text>
<text x="55.2" y="69.6">34</text>
<text x="95" y="101" transform="rotate(-90 95 101)">6</text>
<text x="98.8" y="101" transform="rotate(-90 98.8 101)">3</text>
<text x="112.3" y="115.3">5</text>
<text x="93.7" y="120.1" transform="rotate(-90 93.7 120.1)">1</text>
<text x="97.5" y="120.1" transform="rotate(-90 97.5 120.1)">4</text>
<text x="105.2" y="120.1" transform="rotate(-90 105.2 120.1)">2</text>
</g>
<g font-size="1.8" fill="#0f0f0f">
<text x="35.6" y="33.9">EA_A8</text>
<text x="61" y="33.9">WC_A3</text>
<text x="61" y="31.4">WC_B3</text>
<text x="118.1" y="32.7">WC_B3</text>
<text x="35.6" y="41.6">WB_B8</text>
<text x="35.6" y="36.5">EA_B8</text>
<text x="35.6" y="39">WB_A8</text>
<text x="61" y="41.6">WC_B1</text>
<text x="61" y="39">WC_A2</text>
<text x="61" y="36.5">WC_B2</text>
<text x="118.1" y="37.8">WC_A3</text>
<text x="35.6" y="44.1">SB_B3</text>
<text x="35.6" y="46.6">SB_A3</text>
<text x="61" y="46.6">WC_B0</text>
<text x="61" y="44.1">WC_A1</text>
<text x="118.1" y="42.8">WC_B2</text>
<text x="118.1" y="47.9">WC_A2</text>
<text x="35.6" y="49.2">SB_B2</text>
<text x="35.6" y="51.7">SB_A2</text>
<text x="61" y="49.2">WC_A0</text>
<text x="118.1" y="53">WC_B1</text>
<text x="35.6" y="59.3">SB_B0</text>
<text x="35.6" y="56.8">SB_A1</text>
<text x="35.6" y="54.3">SB_B1</text>
<text x="118.1" y="58.1">WC_A1</text>
<text x="35.6" y="61.9">SB_A0</text>
<text x="118.1" y="63.2">WC_B0</text>
<text x="118.1" y="68.2">WC_A0</text>
<text x="24.8" y="83.5">EA_A8</text>
<text x="149.9" y="98.7">SB_A0</text>
<text x="24.6" y="106.3">EA_B8</text>
<text x="149.9" y="102.5">SB_B0</text>
<text x="149.9" y="106.3">SB_A1</text>
<text x="149.9" y="110.1">SB_B1</text>
<text x="149.9" y="115.2">SB_A2</text>
<text x="149.9" y="119">SB_B2</text>
<text x="24.3" y="125.4">WB_A8</text>
<text x="149.9" y="122.8">SB_A3</text>
<text x="149.9" y="126.7">SB_B3</text>
<text x="24.1" y="143.2">WB_B8</text>
</g>
<g font-size="1.4" fill="#0f0f0f">
<text x="33" y="31.3">FPGA_SPI_FWD</text>
<text x="33" y="64.4">FPGA_RESET_IN</text>
</g>
<g font-size="1.4" fill="#006464">
<text x="105.7" y="35.7">2.2K/R0402</text>
<text x="105.7" y="40.7">2.2K/R0402</text>
<text x="105.7" y="45.8">2.2K/R0402</text>
<text x="105.7" y="50.9">2.2K/R0402</text>
<text x="105.7" y="56">2.2K/R0402</text>
<text x="105.7" y="61.1">2.2K/R0402</text>
<text x="34.3" y="70">100R/R0402</text>
<text x="59.7" y="70">100R/R0402</text>
<text x="105.7" y="66.1">2.2K/R0402</text>
<text x="105.7" y="71.2">2.2K/R0402</text>
<text x="50" y="77.2">10K/R0402</text>
<text x="31.7" y="82">22R/R0402</text>
<text x="42.1" y="83.3">R9</text>
<text x="49.5" y="83">BTN</text>
<text x="58.9" y="83">BTN0</text>
<text x="59.8" y="78.2">R8</text>
<text x="54.8" y="86.3">C0</text>
<text x="44.2" y="92.4">100nF/10V/20%/X5R/C0402</text>
<text x="49" y="99.8">10K/R0402</text>
<text x="59.4" y="101.1">R10</text>
<text x="32.3" y="105.1">22R/R0402</text>
<text x="41.6" y="106.1">R11</text>
<text x="49.5" y="105.9">BTN</text>
<text x="58.9" y="105.9">BTN1</text>
<text x="54.8" y="109.2">C1</text>
<text x="44.2" y="115.3">100nF/10V/20%/X5R/C0402</text>
<text x="48.3" y="118.8">10K/R0402</text>
<text x="31.2" y="123.9">22R/R0402</text>
<text x="41.6" y="125.2">R13</text>
<text x="48.2" y="124.9">BTN</text>
<text x="57.7" y="124.9">BTN2</text>
<text x="58.1" y="120.1">R12</text>
<text x="53.5" y="128.2">C3</text>
<text x="42.9" y="134.3">100nF/10V/20%/X5R/C0402</text>
<text x="48.3" y="136.6">10K/R0402</text>
<text x="58.1" y="137.9">R14</text>
<text x="31.2" y="141.7">22R/R0402</text>
<text x="41.6" y="143">R15</text>
<text x="48.2" y="142.7">BTN</text>
<text x="57.7" y="142.7">BTN3</text>
<text x="53.5" y="146">C2</text>
<text x="42.9" y="152.1">100nF/10V/20%/X5R/C0402</text>
</g>
<g font-size="1.4" fill="#0000c2">
<text x="29.5" y="39.9" transform="rotate(-90 29.5 39.9)">BTNs</text>
<text x="31.1" y="38.3" transform="rotate(-90 31.1 38.3)">Levels</text>
<text x="71.8" y="40.2" transform="rotate(-90 71.8 40.2)">Levels</text>
<text x="73.7" y="41.7" transform="rotate(-90 73.7 41.7)">LEDs</text>
<text x="127" y="38.9" transform="rotate(-90 127 38.9)">Levels</text>
<text x="31.1" y="42.3" transform="rotate(-90 31.1 42.3)">2V5</text>
<text x="71.8" y="44.2" transform="rotate(-90 71.8 44.2)">1V8</text>
<text x="127" y="42.9" transform="rotate(-90 127 42.9)">1V8</text>
<text x="24.9" y="55.6" transform="rotate(-90 24.9 55.6)">Audio</text>
<text x="26.7" y="58.2" transform="rotate(-90 26.7 58.2)">2V5</text>
<text x="26.7" y="54.2" transform="rotate(-90 26.7 54.2)">Levels</text>
<text x="127" y="64.5" transform="rotate(-90 127 64.5)">1V8</text>
<text x="127" y="60.5" transform="rotate(-90 127 60.5)">Levels</text>
<text x="176.5" y="113.9" transform="rotate(-90 176.5 113.9)">Levels</text>
<text x="176.5" y="117.9" transform="rotate(-90 176.5 117.9)">2V5</text>
</g>
<g font-size="1.4" fill="#840084">
<text x="77.1" y="59.7" transform="rotate(-90 77.1 59.7)">Diff.</text>
<text x="77.1" y="55.3" transform="rotate(-90 77.1 55.3)">Pairs</text>
<text x="78.7" y="55.6" transform="rotate(-90 78.7 55.6)">Ohms!</text>
<text x="77.1" y="64.5" transform="rotate(-90 77.1 64.5)">LVDS</text>
<text x="78.7" y="64.5" transform="rotate(-90 78.7 64.5)">Zdiff=100</text>
</g>
<g font-size="1.2" fill="#00f">
<text x="28.6" y="51.2" transform="rotate(-90 28.6 51.2)">A1/A2/A4</text>
<text x="28.6" y="62" transform="rotate(-90 28.6 62)">Unequal Pins</text>
<text x="173.4" y="110.9" transform="rotate(-90 173.4 110.9)">A1/A2/A4</text>
<text x="173.4" y="121.7" transform="rotate(-90 173.4 121.7)">Unequal Pins</text>
</g>
</svg>
